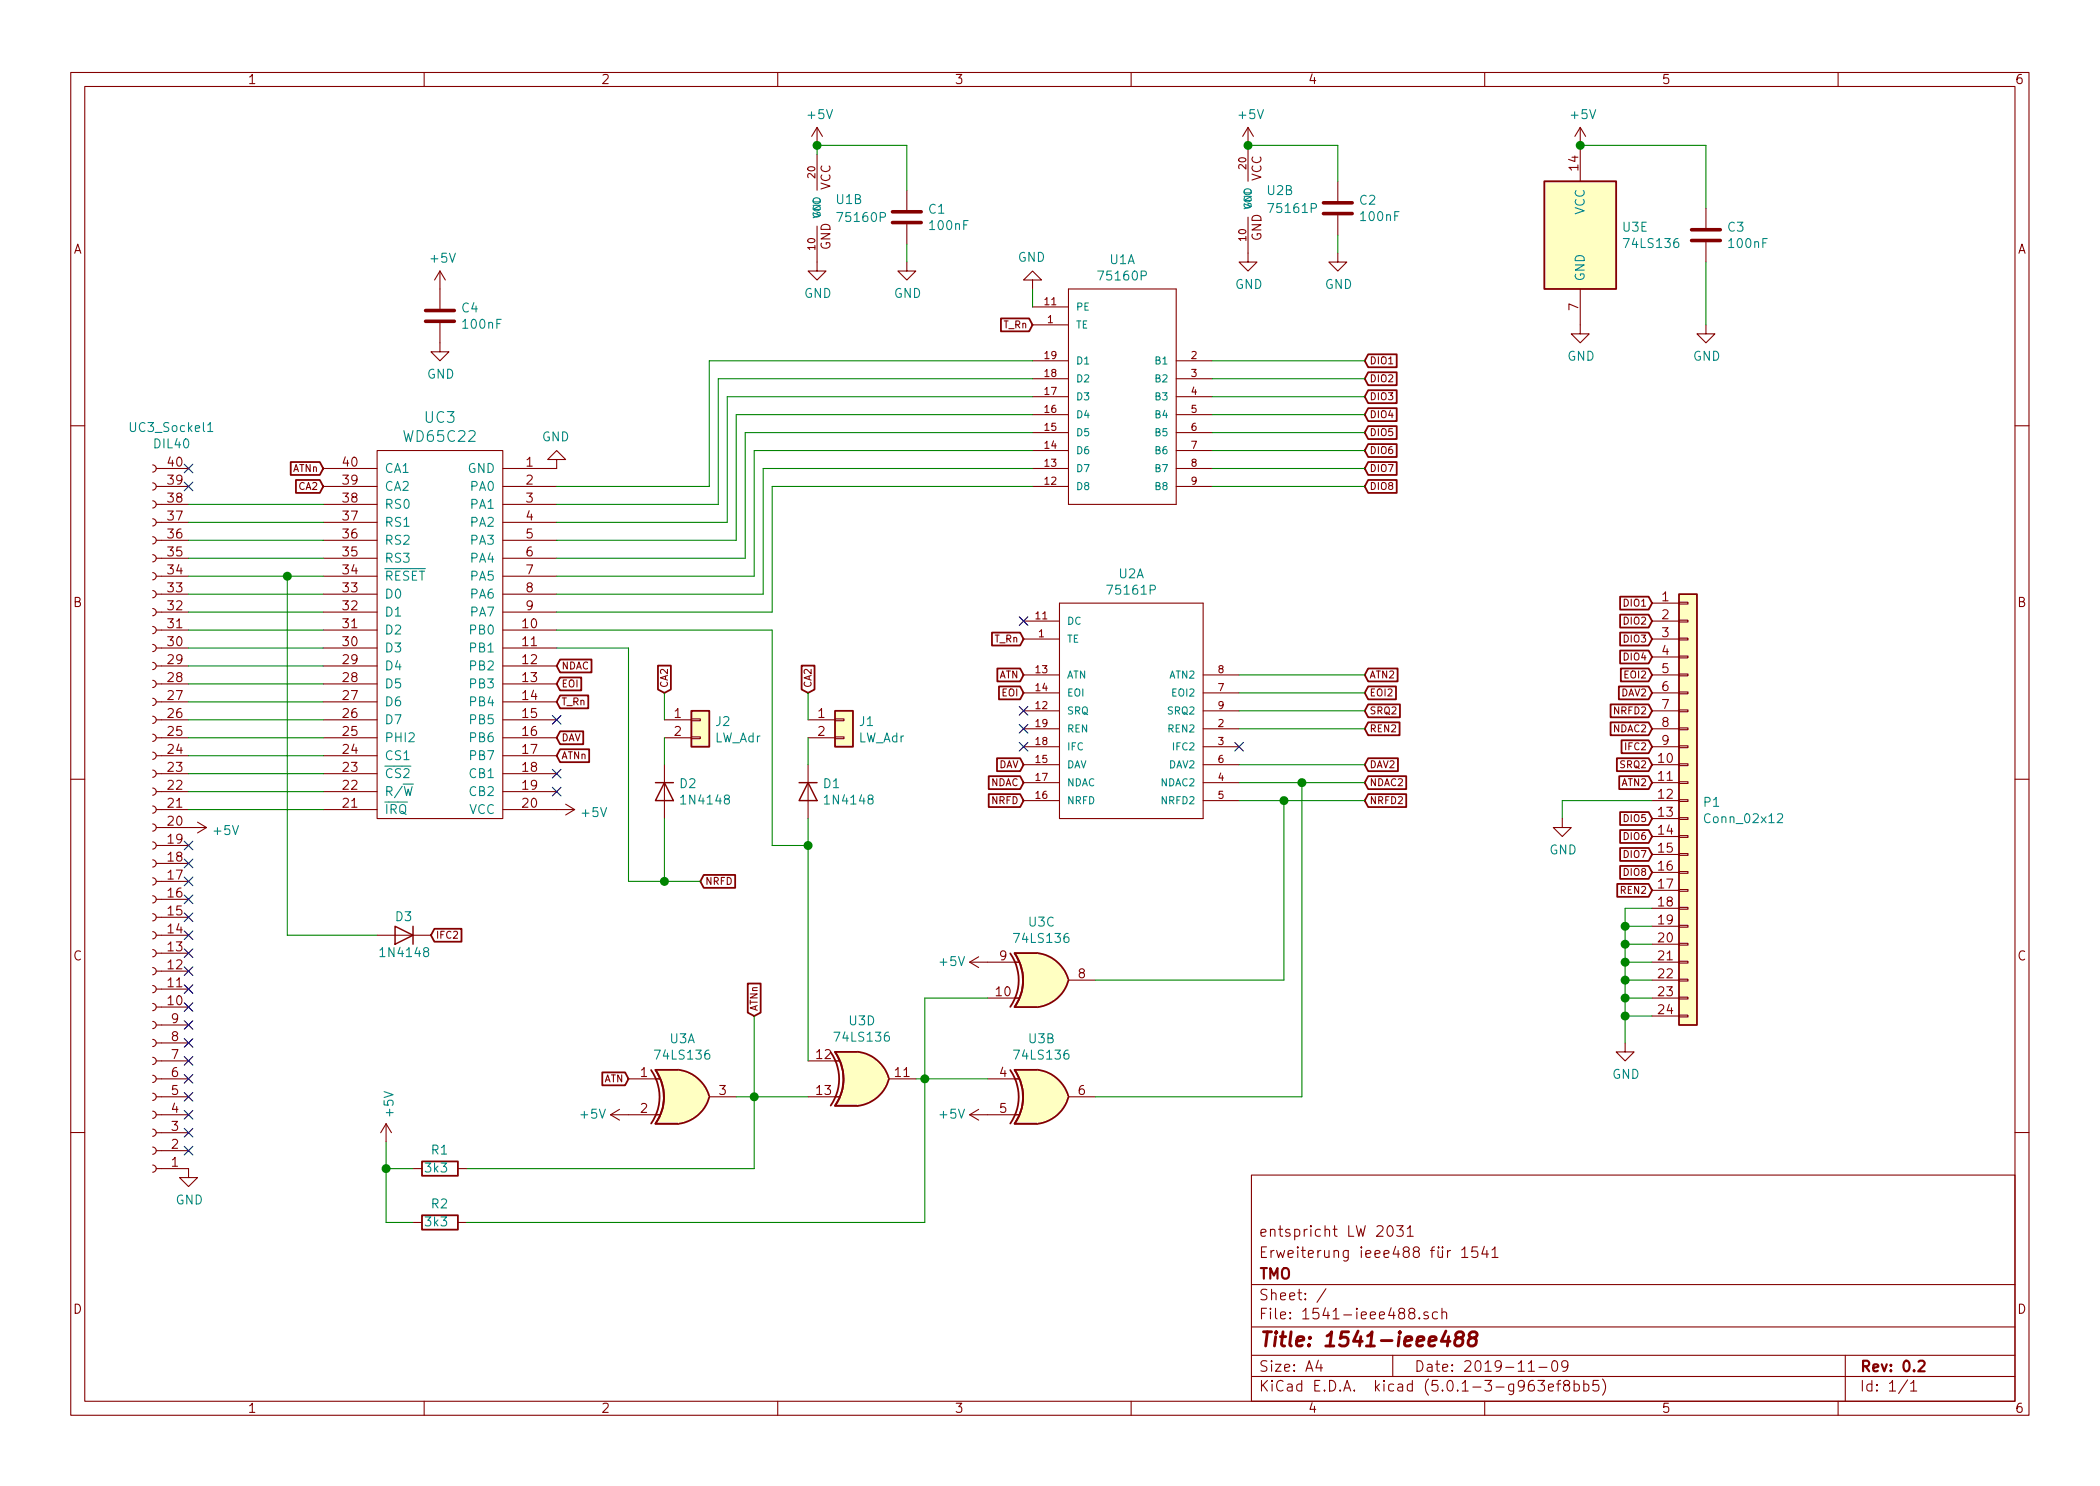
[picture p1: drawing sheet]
<svg xmlns="http://www.w3.org/2000/svg" width="297mm" height="210mm" viewBox="0 0 297 210" stroke-linecap="round" stroke-linejoin="round" font-family="sans-serif">
<g fill="none" stroke="#840000" stroke-width=".15">
<path d="M10 10.3h277v189.9h-277zM12 12.2h273v186.1h-273zM60 10.3v1.9M110 10.3v1.9M115.6 18v2.6M115.6 18l-.8 1.3M115.6 18l.7 1.3M160 10.3v1.9M176.5 18v7.6M176.5 18l-.7 1.3M176.5 18l.8 1.3M210 10.3v1.9"/>
<path d="M223.5 18v7.6M223.5 18l-.7 1.3M223.5 18l.8 1.3M260 10.3v1.9M62.2 38.3v5.4M62.2 38.3l-.7 1.3M62.2 38.3l.8 1.3M115.6 32v6.3h1.2l-1.2 1.3-1.3-1.3h1.3M115.6 21.8v5.1M128.3 37.1v1.2h1.2l-1.2 1.3-1.3-1.3h1.3M128.3 26.9v2.8M128.3 31.7v2.8"/>
<path d="M146 39.6h1.3l-1.3-1.3-1.2 1.3h1.2v1.3M176.5 30.7v6.4h1.3l-1.3 1.2-1.2-1.2h1.2M189.2 35.8v1.3h1.3l-1.3 1.2-1.2-1.2h1.2M189.2 25.6v2.8M189.2 30.5v2.8M241.3 29.5v2.8M241.3 34.3v2.8M62.2 45.7v4.1h1.3l-1.3 1.2-1.2-1.2h1.2M146 51h5.1M146 53.6h5.1M146 56.1h5.1M146 58.7h5.1"/>
<path d="M146 43.4h5.1M146 46h5.1M151.1 40.9h15.3v30.5h-15.3zM166.4 51h5M166.4 53.6h5M166.4 56.1h5M166.4 58.7h5M223.5 40.9v6.3h1.3l-1.3 1.3-1.3-1.3h1.3M241.3 46v1.2h1.3l-1.3 1.3-1.3-1.3h1.3M10 60.2h2M21.6 65.8a.51 .51 0 0 1 .5 .5 .51 .51 0 0 1-.5 .5M21.6 68.3a.51 .51 0 0 1 .5 .5 .51 .51 0 0 1-.5 .5"/>
<path d="M21.6 70.9a.51 .51 0 0 1 .5 .5 .51 .51 0 0 1-.5 .5M21.6 73.4a.51 .51 0 0 1 .5 .5 .51 .51 0 0 1-.5 .5M21.6 75.9a.51 .51 0 0 1 .5 .5 .51 .51 0 0 1-.5 .6M21.6 78.5a.51 .51 0 0 1 .5 .5 .51 .51 0 0 1-.5 .5M22.1 66.3h4.6M22.1 68.8h4.6M22.1 71.4h4.6M22.1 73.9h4.6M22.1 76.4h4.6M22.1 79h4.6M45.7 66.3h7.6M45.7 68.8h7.6"/>
<path d="M45.7 71.4h7.6M45.7 73.9h7.6M45.7 76.4h7.6M45.7 79h7.6M53.3 63.7h17.8v52.1h-17.8zM71.1 68.8h7.6M71.1 71.4h7.6M71.1 73.9h7.6M71.1 76.4h7.6M71.1 79h7.6M78.7 65h1.3l-1.3-1.3-1.2 1.3h1.2v1.3h-7.6M146 66.3h5.1"/>
<path d="M146 68.8h5.1M146 61.2h5.1M146 63.7h5.1M166.4 66.3h5M166.4 68.8h5M166.4 61.2h5M166.4 63.7h5M285 60.2h2M21.6 81a.51 .51 0 0 1 .5 .5 .51 .51 0 0 1-.5 .5M21.6 83.6a.51 .51 0 0 1 .5 .5 .51 .51 0 0 1-.5 .5M21.6 86.1a.51 .51 0 0 1 .5 .5 .51 .51 0 0 1-.5 .5M21.6 88.6a.51 .51 0 0 1 .5 .5 .51 .51 0 0 1-.5 .6"/>
<path d="M21.6 91.2a.51 .51 0 0 1 .5 .5 .51 .51 0 0 1-.5 .5M21.6 93.7a.51 .51 0 0 1 .5 .5 .51 .51 0 0 1-.5 .5M21.6 96.3a.51 .51 0 0 1 .5 .5 .51 .51 0 0 1-.5 .5M21.6 98.8a.51 .51 0 0 1 .5 .5 .51 .51 0 0 1-.5 .5M22.1 81.5h4.6M22.1 84.1h4.6M22.1 86.6h4.6M22.1 89.1h4.6M22.1 91.7h4.6M22.1 94.2h4.6M22.1 96.8h4.6M22.1 99.3h4.6"/>
<path d="M45.7 81.5h7.6M45.7 84.1h7.6M45.7 86.6h7.6M45.7 89.1h7.6M45.7 91.7h7.6M45.7 94.2h7.6M45.7 96.8h7.6M45.7 99.3h7.6M71.1 81.5h7.6M71.1 84.1h7.6M71.1 86.6h7.6M71.1 89.1h7.6"/>
<path d="M71.1 91.7h7.6M71.1 94.2h7.6M71.1 96.8h7.6M71.1 99.3h7.6M144.8 95.5h5.1M144.8 87.9h5.1M144.8 98h5.1M144.8 90.4h5.1M149.9 85.3h20.3v30.5h-20.3zM170.2 95.5h5.1M170.2 98h5.1M233.7 85.3h3.8"/>
<path d="M233.7 95.5h3.8M233.7 87.9h3.8M233.7 98h3.8M233.7 90.4h3.8M233.7 93h3.8M237.5 97.9h1.3v.3h-1.3zM237.5 95.4h1.3v.2h-1.3zM237.5 92.8h1.3v.3h-1.3zM237.5 90.3h1.3v.2h-1.3zM237.5 87.8h1.3v.2h-1.3zM237.5 85.2h1.3v.3h-1.3zM10 110.3h2"/>
<path d="M21.6 101.3a.51 .51 0 0 1 .5 .5 .51 .51 0 0 1-.5 .6M21.6 103.9a.51 .51 0 0 1 .5 .5 .51 .51 0 0 1-.5 .5M21.6 106.4a.51 .51 0 0 1 .5 .5 .51 .51 0 0 1-.5 .5M21.6 109a.51 .51 0 0 1 .5 .5 .51 .51 0 0 1-.5 .5M21.6 111.5a.51 .51 0 0 1 .5 .5 .51 .51 0 0 1-.5 .5M21.6 114a.51 .51 0 0 1 .5 .5 .51 .51 0 0 1-.5 .6M21.6 116.6a.51 .51 0 0 1 .5 .5 .51 .51 0 0 1-.5 .5M21.6 119.1a.51 .51 0 0 1 .5 .5 .51 .51 0 0 1-.5 .5M22.1 114.5h4.6M22.1 112h4.6M22.1 109.5h4.6M22.1 106.9h4.6"/>
<path d="M22.1 101.8h4.6M22.1 104.4h4.6M22.1 117.1h7.1M22.1 119.6h4.6M27.9 116.3l1.3 .8M29.2 117.1l-1.3 .8M45.7 114.5h7.6M45.7 112h7.6M45.7 109.5h7.6M45.7 106.9h7.6M45.7 101.8h7.6M45.7 104.4h7.6"/>
<path d="M71.1 114.5h10.2M71.1 112h7.6M71.1 109.5h7.6M71.1 106.9h7.6M71.1 101.8h7.6M71.1 104.4h7.6M80 113.8l1.3 .7M81.3 114.5l-1.3 .8M94 101.8h3.8M94 104.4h3.8M94 108.2v7.6M97.8 104.3h1.3v.2h-1.3z"/>
<path d="M97.8 101.7h1.3v.3h-1.3zM114.3 101.8h3.8M114.3 104.4h3.8M114.3 108.2v7.6M118.1 104.3h1.3v.2h-1.3zM118.1 101.7h1.3v.3h-1.3zM144.8 108.2h5.1M144.8 105.7h5.1M144.8 110.7h5.1M144.8 113.3h5.1M144.8 103.1h5.1M144.8 100.6h5.1"/>
<path d="M170.2 108.2h5.1M170.2 105.7h5.1M170.2 110.7h5.1M170.2 113.3h5.1M170.2 103.1h5.1M170.2 100.6h5.1M221 115.8v1.3h1.2l-1.2 1.3-1.3-1.3h1.3M233.7 115.8h3.8M233.7 108.2h3.8M233.7 105.7h3.8M233.7 110.7h3.8M233.7 113.3h3.8"/>
<path d="M233.7 103.1h3.8M233.7 100.6h3.8M233.7 118.4h3.8M237.5 118.2h1.3v.3h-1.3zM237.5 115.7h1.3v.2h-1.3zM237.5 113.2h1.3v.2h-1.3zM237.5 110.6h1.3v.3h-1.3zM237.5 108.1h1.3v.2h-1.3zM237.5 105.5h1.3v.3h-1.3zM237.5 103h1.3v.2h-1.3zM237.5 100.5h1.3v.2h-1.3zM285 110.3h2"/>
<path d="M21.6 121.7a.51 .51 0 0 1 .5 .5 .51 .51 0 0 1-.5 .5M21.6 124.2a.51 .51 0 0 1 .5 .5 .51 .51 0 0 1-.5 .5M21.6 126.7a.51 .51 0 0 1 .5 .5 .51 .51 0 0 1-.5 .6M21.6 129.3a.51 .51 0 0 1 .5 .5 .51 .51 0 0 1-.5 .5M21.6 131.8a.51 .51 0 0 1 .5 .5 .51 .51 0 0 1-.5 .5M21.6 134.4a.51 .51 0 0 1 .5 .5 .51 .51 0 0 1-.5 .5M21.6 136.9a.51 .51 0 0 1 .5 .5 .51 .51 0 0 1-.5 .5M21.6 139.4a.51 .51 0 0 1 .5 .5 .51 .51 0 0 1-.5 .6M22.1 122.2h4.6M22.1 124.7h4.6M22.1 127.2h4.6M22.1 129.8h4.6"/>
<path d="M22.1 132.3h4.6M22.1 134.9h4.6M22.1 137.4h4.6M22.1 139.9h4.6M53.3 132.3h7.7M137.2 136.1h6.9M137.2 136.1l1.2 .8M138.4 135.4l-1.2 .7M151.1 138.7h3.8M233.7 120.9h3.8M233.7 123.4h3.8M233.7 126h3.8"/>
<path d="M233.7 128.5h3.8M233.7 131.1h3.8M233.7 133.6h3.8M233.7 136.1h3.8M233.7 138.7h3.8M237.5 138.6h1.3v.2h-1.3zM237.5 136h1.3v.3h-1.3zM237.5 133.5h1.3v.2h-1.3zM237.5 130.9h1.3v.3h-1.3zM237.5 128.4h1.3v.2h-1.3zM237.5 125.9h1.3v.2h-1.3zM237.5 123.3h1.3v.3h-1.3z"/>
<path d="M237.5 120.8h1.3v.2h-1.3zM21.6 142a.51 .51 0 0 1 .5 .5 .51 .51 0 0 1-.5 .5M21.6 144.5a.51 .51 0 0 1 .5 .5 .51 .51 0 0 1-.5 .5M21.6 147.1a.51 .51 0 0 1 .5 .5 .51 .51 0 0 1-.5 .5M21.6 149.6a.51 .51 0 0 1 .5 .5 .51 .51 0 0 1-.5 .5M21.6 152.1a.51 .51 0 0 1 .5 .5 .51 .51 0 0 1-.5 .6M21.6 154.7a.51 .51 0 0 1 .5 .5 .51 .51 0 0 1-.5 .5M21.6 157.2a.51 .51 0 0 1 .5 .5 .51 .51 0 0 1-.5 .5M21.6 159.8a.51 .51 0 0 1 .5 .5 .51 .51 0 0 1-.5 .5M22.1 142.5h4.6M22.1 145h4.6M22.1 147.6h4.6"/>
<path d="M22.1 150.1h4.6M22.1 152.6h4.6M22.1 155.2h4.6M22.1 157.7h4.6M54.6 159l-.8 1.3M54.6 159v2.5M54.6 159l.8 1.3M86.4 157.7h6.9M86.4 157.7l1.2 .8M87.6 157l-1.2 .7M88.9 152.6h4.4M100.3 155.2h3.8"/>
<path d="M114.3 150.1h4.4M114.3 155.2h4.4M125.7 152.6h3.8M137.2 157.7h6.9M137.2 157.7l1.2 .8M138.4 157l-1.2 .7M139.7 141.2h4.4M139.7 152.6h4.4M151.1 155.2h3.8M229.9 147.6v1.2h1.2l-1.2 1.3-1.3-1.3h1.3M233.7 141.2h3.8M233.7 143.8h3.8"/>
<path d="M237.5 143.6h1.3v.3h-1.3zM237.5 141.1h1.3v.2h-1.3zM10 160.2h2M21.6 162.3a.51 .51 0 0 1 .5 .5 .51 .51 0 0 1-.5 .5M21.6 164.8a.51 .51 0 0 1 .5 .5 .51 .51 0 0 1-.5 .6M22.1 165.3h4.6v1.3h1.2l-1.2 1.3-1.3-1.3h1.3M22.1 160.3h4.6M22.1 162.8h4.6M58.4 165.3h1.3M58.4 173h1.3M64.8 165.3h1.2M64.8 173h1.2"/>
<path d="M177 166.3h108v32h-108zM196.3 173.6a.35 .35 0 0 1 .4-.2 .35 .35 0 0 1 .3 .3 .77 .77 0 0 1-.5 1.2 .9 .9 0 0 1-.2-1.3zM197.6 173.4h.9l-.5 .6 .4 .1 .1 .2-.1 .5-.2 .1h-.4l-.2-.1M199.1 173.9l.4-.5v1.5M199.1 174.9h.8M206.8 176.9l.4-.5v1.5M206.8 177.9h.8M209 176.4h-.7l-.1 .7a.62 .62 0 0 1 .7 0l.1 .2v.5l-.2 .1h-.4l-.2-.1M210 176.3l-.4 1.1h.9M210.3 176.9v1M211 176.9l.5-.5v1.5M211 177.9h.9"/>
<path d="M285 160.2h2M60 198.3v1.9M110 198.3v1.9M160 198.3v1.9M177 194.8h108M177 191.8h108M177 187.8h108M177 181.8h108M186.5 192.5l-.4 1h1M186.8 193v1M187.6 182.3l-1.3 2M197 191.8v3"/>
<path d="M199.5 185.7l-.2-.2 .2-.4a.47 .47 0 0 1 .6 .3l-.1 .3h-.5a.48 .48 0 0 0-.2 .8 .48 .48 0 0 0 .8-.2v-.4l-.3-.2M200.8 186.5v.1l-.1-.1h.1v.1M202 185.7a.37 .37 0 0 0-.6 .1v.1a.54 .54 0 0 0 .6 .3l.1 .1-.1 .2-.2 .1-.4-.1M203.3 185.7a.48 .48 0 0 0-.6 0l-.1 .2 .1 .6a.48 .48 0 0 0 .6 0M204 185.7a.41 .41 0 0 1 .6 .1v.8M204 185.1v1.5M210 198.3v1.9M216.2 194h.8M217.5 195.3h1l-.5 .6a.39 .39 0 0 1 .5 .3v.3l-.2 .2-.5 .1-.3-.1M217.7 193.5h1.1M219 196.3l.7-.1v-.3l-.4-.1-.3 .2 .1 .7 .2 .1 .4-.1M219.6 192.7a.37 .37 0 0 1 .4-.2 .37 .37 0 0 1 .3 .3v.3a.72 .72 0 0 1-.3 .9l-.4-.1a1.41 1.41 0 0 1 0-1.2z"/>
<path d="M220.2 195.8h.6M220.8 195.3l-.4 .1v.1v1.3M221.5 196l-.3-.2v-.2a.48 .48 0 0 1 .7-.2l.1 .2-.1 .3-.6 .1a.48 .48 0 0 0-.1 .7 .51 .51 0 0 0 .7 0 .48 .48 0 0 0-.2-.7M221.8 193.2l-.3 .3h-.3l-.2-.2-.1-.5 .3-.3a.47 .47 0 0 1 .6 .3 1.01 1.01 0 0 1-.5 1.2h-.2M222.7 195.9a.48 .48 0 0 1 .7 .2v.4a.48 .48 0 0 1-.7 .2M222.7 195.3v1.5M224 195.9l.5-.1 .2 .3v.6l-.2 .1-.5-.1M224 195.3v1.5M226.1 195.3h-.7l-.1 .7a.65 .65 0 0 1 .7 0 .61 .61 0 0 1 .1 .7h-.1a.61 .61 0 0 1-.7 0M226.7 195.1a1.71 1.71 0 0 1 0 2.3M260 198.3v1.9M261 191.8v6.5"/>
<path d="M269.8 195.2l-1.2 2M270.3 195.8l.3-.3 .1-.2v1.5M270.3 196.8h.8"/>
</g>
<path d="M271.4 192.7l.2-.2 .5 .1a.37 .37 0 0 1 .1 .6l-.9 .8h.9" fill="none" stroke="#840000" stroke-width=".3"/>
<path d="M204.5 188.3l-.6 1.5h1.2M204.9 189.1l-.2 1.3M206.2 189.3a.44 .44 0 0 1-.3-.5 .44 .44 0 0 1 .4-.4h.4l.3 .4a.54 .54 0 0 1-.4 .5 .66 .66 0 0 0-.7 .3 .66 .66 0 0 0 0 .7 .65 .65 0 0 0 .9 0 .65 .65 0 0 0 0-.9l-.2-.1M208.1 189.3a.44 .44 0 0 1-.3-.5 .44 .44 0 0 1 .4-.4h.4a.44 .44 0 0 1 .3 .5 .44 .44 0 0 1-.4 .4 .66 .66 0 0 0-.7 .3 .66 .66 0 0 0 0 .7 .66 .66 0 0 0 .8 0 .66 .66 0 0 0 .2-.8l-.3-.2" fill="none" stroke="#840000" stroke-width=".41"/>
<path d="M29.4 61.1h.7M57 110.9h1.5M251.4 115.3l.2-.2h.3l.2 .2v.2v.2l-.7 .7h.7" fill="none" stroke="#008484" stroke-width=".15"/>
<path d="M126.2 31.5h4.1M126.2 30h4.1M187.2 30.2h4.1M187.2 28.7h4.1M239.3 34h4M239.3 32.5h4M60.2 45.5h4.1M60.2 43.9h4.1" fill="none" stroke="#840000" stroke-width=".51"/>
<path d="M92.7 110.7h2.5M94 110.7l1.2 2.6h-2.5zM113 110.7h2.6M114.3 110.7l1.3 2.6h-2.6zM55.9 131.1l2.5 1.2-2.5 1.3zM58.4 131.1v2.5" fill="none" stroke="#840000" stroke-width=".2"/>
<g fill="none" stroke="#840000" stroke-width=".25">
<path d="M218.4 25.6h10.2v15.3h-10.2zM141.6 45.1h4l.4 .9-.4 .9h-4zM193.5 50.1h4.1v1.9h-4.1l-.5-1zM193.5 52.7h4.1v1.8h-4.1l-.5-.9zM193.5 55.2h4.1v1.8h-4.1l-.5-.9zM193.5 57.8h4.1v1.8h-4.1l-.5-.9zM41.1 65.4h4.1l.5 .9-.5 .9h-4.1zM41.9 67.9h3.3l.5 .9-.5 .9h-3.3zM193.5 60.3h4.1v1.8h-4.1l-.5-.9zM193.5 62.8h4.1v1.9h-4.1l-.5-1zM193.5 65.4h4.1v1.8h-4.1l-.5-.9zM193.5 67.9h4.1v1.8h-4.1l-.5-.9z"/>
<path d="M79.2 93.3h4.5v1.8h-4.5l-.5-.9zM79.2 95.9h3v1.8h-3l-.5-.9zM79.2 98.4h4v1.8h-4l-.5-.9zM93.1 94.2h1.8v3.4l-.9 .4-.9-.4zM113.4 94.2h1.8v3.4l-.9 .4-.9-.4zM140.3 89.5h4l.5 .9-.5 .9h-4zM141.1 94.6h3.2l.5 .9-.5 .9h-3.2zM141.3 97.1h3l.5 .9-.5 1h-3zM193.5 94.6h4.2v1.8h-4.2l-.5-.9zM193.5 97.1h4v1.9h-4l-.5-1zM193.5 99.7h4.5v1.8h-4.5l-.5-.9zM227.8 99.7h5.4l.5 .9-.5 .9h-5.4z"/>
<path d="M229 97.1h4.2l.5 .9-.5 1h-4.2zM229.2 84.4h4l.5 .9-.5 1h-4zM229.2 87h4l.5 .9-.5 .9h-4zM229.2 89.5h4l.5 .9-.5 .9h-4zM229.2 92h4l.5 1-.5 .9h-4zM229.3 94.6h3.9l.5 .9-.5 .9h-3.9zM237.5 84.1h2.5v60.9h-2.5zM79.2 106h4.1v1.8h-4.1l-.5-.9zM79.2 103.5h3.3v1.8h-3.3l-.5-.9zM97.8 100.6h2.5v5.1h-2.5zM118.1 100.6h2.5v5.1h-2.5zM139.9 112.4h4.4l.5 .9-.5 .9h-4.4z"/>
<path d="M139.9 109.8h4.4l.5 .9-.5 1h-4.4zM141 107.3h3.3l.5 .9-.5 .9h-3.3zM193.5 102.2h4.5v1.8h-4.5l-.5-.9zM193.5 107.3h4.2v1.8h-4.2l-.5-.9zM193.5 109.8h5.4v1.9h-5.4l-.5-1zM193.5 112.4h5.4v1.8h-5.4l-.5-.9zM227.8 102.2h5.4l.5 .9-.5 .9h-5.4zM228.7 107.3h4.5l.5 .9-.5 .9h-4.5zM229 109.8h4.2l.5 .9-.5 1h-4.2zM229.2 120h4l.5 .9-.5 .9h-4zM229.2 117.4h4l.5 1-.5 .9h-4zM229.2 114.9h4l.5 .9-.5 .9h-4z"/>
<path d="M229.4 104.7h3.8l.5 1-.5 .9h-3.8zM61.4 131.4h3.9v1.8h-3.9l-.4-.9zM99.5 123.8h4.5v1.8h-4.5l-.4-.9zM105.8 139.2h1.8v4.1l-.9 .5-.9-.5zM142.9 134.9a6.6 6.6 0 0 1 0 7.6M143.5 134.9h3.2h-3.2a6.6 6.6 0 0 1 0 7.6h3.2h-3.2M143.5 134.9a6.6 6.6 0 0 1 0 7.6M146.7 134.8a5.2 5.2 0 0 1 4.4 3.9M151.1 138.7a5.2 5.2 0 0 1-4.4 3.8M228.8 125.1h4.4l.5 .9-.5 .9h-4.4zM229.2 122.5h4l.5 .9-.5 1h-4zM85.2 151.7h3.2l.5 .9-.5 1h-3.2z"/>
<path d="M92.1 151.4a6.6 6.6 0 0 1 0 7.6M92.7 151.4h3.2h-3.2a6.6 6.6 0 0 1 0 7.6h3.2h-3.2a6.6 6.6 0 0 0 0-7.6M95.9 151.4a5.2 5.2 0 0 1 4.4 3.8M100.3 155.2a5.2 5.2 0 0 1-4.4 3.8M117.5 148.9a6.6 6.6 0 0 1 0 7.5M118.1 148.8h3.2h-3.2a6.6 6.6 0 0 1 0 7.7h3.2M118.1 156.5h3.2M118.1 148.9a6.6 6.6 0 0 1 0 7.5M121.3 148.8a5.2 5.2 0 0 1 4.4 3.8M125.7 152.7a5.2 5.2 0 0 1-4.4 3.8M142.9 151.4a6.6 6.6 0 0 1 0 7.6M143.5 151.4h3.2h-3.2a6.6 6.6 0 0 1 0 7.6h3.2h-3.2"/>
<path d="M143.5 151.4a6.6 6.6 0 0 1 0 7.6M146.7 151.4a5.2 5.2 0 0 1 4.4 3.8M151.1 155.2a5.2 5.2 0 0 1-4.4 3.8M59.7 164.3h5.1v2.1h-5.1zM59.7 172h5.1v2h-5.1z"/>
</g>
<g fill="#ffffc2" stroke="#ffffc2" stroke-width=".14">
<path d="M237.5 84.1h2.5v60.9h-2.5z"/>
<path d="M218.4 25.6h10.2v15.3h-10.2z"/>
<path d="M95.9 151.4a5.2 5.2 0 0 1 4.4 3.8l-5 1.3z"/>
<path d="M95.3 153.9l5 1.3a5.2 5.2 0 0 1-4.4 3.8z"/>
<path d="M92.7 159h3.2z"/>
<path d="M92.7 151.4h3.2z"/>
<path d="M92.7 151.4h3.2v7.6h-3.2a6.7 6.7 0 0 0 0-7.6z"/>
<path d="M146.7 151.4a5.2 5.2 0 0 1 4.4 3.8l-5 1.3z"/>
<path d="M146.1 153.9l5 1.3a5.2 5.2 0 0 1-4.4 3.8z"/>
<path d="M143.5 159h3.2z"/>
<path d="M143.5 151.4h3.2z"/>
<path d="M143.5 151.4h3.2v7.6h-3.2a6.7 6.7 0 0 0 0-7.6z"/>
<path d="M146.7 134.8a5.2 5.2 0 0 1 4.4 3.9l-5 1.3z"/>
<path d="M146.1 137.4l5 1.3a5.2 5.2 0 0 1-4.4 3.8z"/>
<path d="M143.5 142.5h3.2z"/>
<path d="M143.5 134.9h3.2z"/>
<path d="M143.5 134.9h3.2v7.6h-3.2a6.7 6.7 0 0 0 0-7.6z"/>
<path d="M121.3 148.8a5.2 5.2 0 0 1 4.4 3.8l-5 1.4z"/>
<path d="M120.7 151.3l5 1.4a5.2 5.2 0 0 1-4.4 3.8z"/>
<path d="M118.1 156.5h3.2z"/>
<path d="M118.1 148.8h3.2z"/>
<path d="M118.1 148.8h3.2v7.7h-3.2a6.7 6.7 0 0 0 0-7.7z"/>
<path d="M97.8 100.6h2.5v5.1h-2.5z"/>
<path d="M118.1 100.6h2.5v5.1h-2.5z"/>
</g>
<g fill="none" stroke="#008400" stroke-width=".15">
<path d="M115.6 21.8v-1.2h12.7v6.3M128.3 34.5v2.6M176.5 20.6h12.7v5M189.2 33.3v2.5M223.5 20.6h17.8v8.9M241.3 37.1v8.9M146 58.7h-41.9v17.7h-25.4M146 56.1h-43.1v17.8h-24.2M146 53.6h-44.4v17.8h-22.9M146 40.9v2.5M146 51h-45.7v17.8h-21.6M171.4 51h21.6"/>
<path d="M171.4 53.6h21.6M171.4 56.1h21.6M171.4 58.7h21.6M26.7 79h19M26.7 76.4h19M26.7 73.9h19M26.7 71.4h19M146 66.3h-38.1v17.8h-29.2M146 68.8h-36.8v17.8h-30.5M146 61.2h-40.6v17.8h-26.7M146 63.7h-39.3v17.8h-28M171.4 68.8h21.6"/>
<path d="M171.4 61.2h21.6M171.4 63.7h21.6M171.4 66.3h21.6M26.7 84.1h19M26.7 86.6h19M26.7 89.1h19M26.7 91.7h19M26.7 94.2h19M26.7 96.8h19M26.7 99.3h19M26.7 81.5h19M40.6 81.5v50.8h12.7"/>
<path d="M78.7 89.1h30.5v30.5h5.1M78.7 91.7h10.2v33h10.2M94 98v3.8M114.3 98v3.8M175.3 95.5h17.7M175.3 98h17.7M26.7 101.8h19M26.7 104.4h19M26.7 112h19M26.7 114.5h19M26.7 109.5h19M26.7 106.9h19"/>
<path d="M94 104.4v3.8M94 115.8v8.9M114.3 104.4v3.8M114.3 115.8v34.3M175.3 113.3h17.7M175.3 110.7h17.7M175.3 100.6h17.7M175.3 103.1h17.7M175.3 108.2h17.7M181.6 113.3v25.4h-26.7M184.1 110.7v44.5h-29.2M233.7 113.3h-12.7v2.5"/>
<path d="M229.9 131.1h3.8M229.9 133.6h3.8M229.9 136.1h3.8M229.9 138.7h3.8M233.7 128.5h-3.8v19.1M104.1 155.2h10.2M106.7 143.8v21.5h-40.7M129.5 152.6h10.2M139.7 141.2h-8.9v31.8h-64.8M229.9 141.2h3.8M229.9 143.8h3.8M54.6 161.5v11.5h3.8"/>
<path d="M54.6 165.3h3.8"/>
</g>
<g fill="none" stroke="#000084" stroke-width=".15">
<path d="M26.1 65.7l1.2 1.2M26.1 68.2l1.2 1.2M27.3 65.7l-1.2 1.2M27.3 68.2l-1.2 1.2M144.2 87.3l1.2 1.2M144.2 100l1.2 1.2M145.4 87.3l-1.2 1.2M145.4 100l-1.2 1.2M26.1 119l1.2 1.2M27.3 119l-1.2 1.2M78.1 111.4l1.2 1.2M78.1 101.2l1.2 1.3"/>
<path d="M78.1 108.9l1.2 1.2M79.3 111.4l-1.2 1.2M79.3 101.2l-1.2 1.3M79.3 108.9l-1.2 1.2M144.2 102.5l1.2 1.2M144.2 105l1.2 1.3M145.4 102.5l-1.2 1.2M145.4 105l-1.2 1.3M174.7 105l1.2 1.3M175.9 105l-1.2 1.3M26.1 139.3l1.2 1.3M26.1 136.8l1.2 1.2"/>
<path d="M26.1 134.3l1.2 1.2M26.1 131.7l1.2 1.2M26.1 129.2l1.2 1.2M26.1 126.6l1.2 1.3M26.1 124.1l1.2 1.2M26.1 121.6l1.2 1.2M27.3 139.3l-1.2 1.3M27.3 136.8l-1.2 1.2M27.3 134.3l-1.2 1.2M27.3 131.7l-1.2 1.2M27.3 129.2l-1.2 1.2M27.3 126.6l-1.2 1.3"/>
<path d="M27.3 124.1l-1.2 1.2M27.3 121.6l-1.2 1.2M26.1 159.7l1.2 1.2M26.1 157.1l1.2 1.2M26.1 154.6l1.2 1.2M26.1 152l1.2 1.3M26.1 149.5l1.2 1.2M26.1 147l1.2 1.2M26.1 144.4l1.2 1.2M26.1 141.9l1.2 1.2M27.3 159.7l-1.2 1.2M27.3 157.1l-1.2 1.2"/>
<path d="M27.3 154.6l-1.2 1.2M27.3 152l-1.2 1.3M27.3 149.5l-1.2 1.2M27.3 147l-1.2 1.2M27.3 144.4l-1.2 1.2M27.3 141.9l-1.2 1.2M26.1 162.2l1.2 1.2M27.3 162.2l-1.2 1.2"/>
</g>
<g fill="#008400" stroke="#008400" stroke-width=".25">
<circle cx="229.9" cy="131.1" r=".51"/>
<circle cx="229.9" cy="133.6" r=".51"/>
<circle cx="229.9" cy="136.1" r=".51"/>
<circle cx="229.9" cy="138.7" r=".51"/>
<circle cx="229.9" cy="141.2" r=".51"/>
<circle cx="229.9" cy="143.8" r=".51"/>
<circle cx="54.6" cy="165.3" r=".51"/>
<circle cx="106.7" cy="155.2" r=".51"/>
<circle cx="130.8" cy="152.6" r=".51"/>
<circle cx="40.6" cy="81.5" r=".51"/>
<circle cx="184.2" cy="110.7" r=".51"/>
<circle cx="181.6" cy="113.3" r=".51"/>
<circle cx="114.3" cy="119.6" r=".51"/>
<circle cx="94" cy="124.7" r=".51"/>
<circle cx="176.5" cy="20.6" r=".51"/>
<circle cx="223.5" cy="20.6" r=".51"/>
<circle cx="115.6" cy="20.6" r=".51"/>
</g>
<text font-size="2.8" fill="#840000" x="178" y="190.5">Title: 1541-ieee488</text>
<g font-size="2.1" fill="#008484">
<text x="60.1" y="59.8">UC3</text>
<text x="57.3" y="62.5">WD65C22</text>
</g>
<g font-size="2.1" fill="#840000">
<text x="178" y="178">Erweiterung ieee488 für 1541</text>
<text x="178" y="175">entspricht LW 2031</text>
<text x="178" y="184">Sheet: /</text>
<text x="178" y="181">TMO</text>
<text x="178" y="186.7">File: 1541-ieee488.sch</text>
<text x="178" y="196.9">KiCad E.D.A. kicad (5.0.1-3-g963ef8bb5)</text>
<text x="178" y="194.1">Size: A4</text>
<text x="200" y="194.1">Date: 2019-11-09</text>
<text x="263" y="194.1">Rev: 0.2</text>
<text x="263" y="196.9">Id: 1/1</text>
</g>
<g font-size="1.8" fill="#840000">
<text x="35" y="11.9">1</text>
<text x="85" y="11.9">2</text>
<text x="135" y="11.9">3</text>
<text x="185" y="11.9">4</text>
<text x="235" y="11.9">5</text>
<text x="285" y="11.9">6</text>
<text x="117.5" y="26.9" transform="rotate(-90 117.5 26.9)">VCC</text>
<text x="178.4" y="25.6" transform="rotate(-90 178.4 25.6)">VCC</text>
<text x="223.3" y="24.1" transform="rotate(-90 223.3 24.1)">14</text>
<text x="10.4" y="35.9">A</text>
<text x="117.5" y="35.4" transform="rotate(-90 117.5 35.4)">GND</text>
<text x="178.4" y="34.1" transform="rotate(-90 178.4 34.1)">GND</text>
<text x="285.4" y="35.9">A</text>
<text x="223.3" y="43.9" transform="rotate(-90 223.3 43.9)">7</text>
<text x="23.8" y="71.1">38</text>
<text x="23.8" y="68.6">39</text>
<text x="23.8" y="66">40</text>
<text x="48.6" y="66">40</text>
<text x="48.6" y="71.1">38</text>
<text x="48.6" y="68.6">39</text>
<text x="74.4" y="66">1</text>
<text x="74.4" y="68.6">2</text>
<text x="74.4" y="71.1">3</text>
<text x="23.8" y="76.2">36</text>
<text x="23.8" y="73.7">37</text>
<text x="48.6" y="76.2">36</text>
<text x="48.6" y="73.7">37</text>
<text x="74.4" y="73.7">4</text>
<text x="74.4" y="76.2">5</text>
<text x="23.8" y="83.8">33</text>
<text x="23.8" y="81.3">34</text>
<text x="23.8" y="78.7">35</text>
<text x="48.6" y="83.8">33</text>
<text x="48.6" y="81.3">34</text>
<text x="48.6" y="78.7">35</text>
<text x="74.4" y="78.7">6</text>
<text x="74.4" y="81.3">7</text>
<text x="74.4" y="83.8">8</text>
<text x="10.4" y="85.9">B</text>
<text x="23.8" y="88.9">31</text>
<text x="23.8" y="86.4">32</text>
<text x="48.6" y="88.9">31</text>
<text x="48.6" y="86.4">32</text>
<text x="74" y="88.9">10</text>
<text x="74.4" y="86.4">9</text>
<text x="235.1" y="85.1">1</text>
<text x="235.1" y="87.6">2</text>
<text x="285.4" y="85.9">B</text>
<text x="23.8" y="94">29</text>
<text x="23.8" y="91.4">30</text>
<text x="48.6" y="91.4">30</text>
<text x="48.6" y="94">29</text>
<text x="74" y="91.4">11</text>
<text x="74" y="94">12</text>
<text x="235.1" y="90.2">3</text>
<text x="235.1" y="92.7">4</text>
<text x="235.1" y="95.2">5</text>
<text x="23.8" y="101.6">26</text>
<text x="23.8" y="99.1">27</text>
<text x="23.8" y="96.5">28</text>
<text x="48.6" y="101.6">26</text>
<text x="48.6" y="99.1">27</text>
<text x="48.6" y="96.5">28</text>
<text x="74" y="96.5">13</text>
<text x="74" y="99.1">14</text>
<text x="74" y="101.6">15</text>
<text x="95.4" y="101.6">1</text>
<text x="115.7" y="101.6">1</text>
<text x="235.1" y="97.8">6</text>
<text x="235.1" y="100.3">7</text>
<text x="23.8" y="106.7">24</text>
<text x="23.8" y="104.1">25</text>
<text x="48.6" y="106.7">24</text>
<text x="48.6" y="104.1">25</text>
<text x="74" y="104.1">16</text>
<text x="74" y="106.7">17</text>
<text x="95.4" y="104.1">2</text>
<text x="115.7" y="104.1">2</text>
<text x="234.6" y="107.9">10</text>
<text x="235.1" y="102.9">8</text>
<text x="235.1" y="105.4">9</text>
<text x="23.8" y="111.8">22</text>
<text x="23.8" y="109.2">23</text>
<text x="48.6" y="111.8">22</text>
<text x="48.6" y="109.2">23</text>
<text x="74" y="109.2">18</text>
<text x="74" y="111.8">19</text>
<text x="234.6" y="110.5">11</text>
<text x="234.6" y="113">12</text>
<text x="23.8" y="119.4">19</text>
<text x="23.8" y="116.8">20</text>
<text x="23.8" y="114.3">21</text>
<text x="48.6" y="114.3">21</text>
<text x="74" y="114.3">20</text>
<text x="234.6" y="115.6">13</text>
<text x="234.6" y="118.1">14</text>
<text x="23.8" y="124.5">17</text>
<text x="23.8" y="121.9">18</text>
<text x="234.6" y="120.6">15</text>
<text x="234.6" y="123.2">16</text>
<text x="234.6" y="125.7">17</text>
<text x="23.8" y="129.5">15</text>
<text x="23.8" y="127">16</text>
<text x="234.6" y="128.3">18</text>
<text x="234.6" y="130.8">19</text>
<text x="10.4" y="135.9">C</text>
<text x="23.8" y="137.2">12</text>
<text x="23.8" y="134.6">13</text>
<text x="23.8" y="132.1">14</text>
<text x="141.4" y="135.9">9</text>
<text x="234.6" y="133.3">20</text>
<text x="234.6" y="135.9">21</text>
<text x="285.4" y="135.9">C</text>
<text x="23.8" y="142.2">10</text>
<text x="23.8" y="139.7">11</text>
<text x="140.9" y="141">10</text>
<text x="152.6" y="138.4">8</text>
<text x="234.6" y="138.4">22</text>
<text x="234.6" y="141">23</text>
<text x="234.6" y="143.5">24</text>
<text x="24.3" y="149.9">7</text>
<text x="24.3" y="147.3">8</text>
<text x="24.3" y="144.8">9</text>
<text x="115.5" y="149.9">12</text>
<text x="24.3" y="154.9">5</text>
<text x="24.3" y="152.4">6</text>
<text x="90.6" y="152.4">1</text>
<text x="101.8" y="154.9">3</text>
<text x="115.5" y="154.9">13</text>
<text x="126.7" y="152.4">11</text>
<text x="141.4" y="152.4">4</text>
<text x="152.6" y="154.9">6</text>
<text x="24.3" y="160">3</text>
<text x="24.3" y="157.5">4</text>
<text x="90.6" y="157.5">2</text>
<text x="141.4" y="157.5">5</text>
<text x="24.3" y="165.1">1</text>
<text x="24.3" y="162.6">2</text>
<text x="10.4" y="185.9">D</text>
<text x="285.4" y="185.9">D</text>
<text x="35" y="199.9">1</text>
<text x="85" y="199.9">2</text>
<text x="135" y="199.9">3</text>
<text x="185" y="199.9">4</text>
<text x="235" y="199.9">5</text>
<text x="285" y="199.9">6</text>
</g>
<g font-size="1.8" fill="#008484">
<text x="114.4" y="16.9">+5V</text>
<text x="175.3" y="16.9">+5V</text>
<text x="222.3" y="16.9">+5V</text>
<text x="118.3" y="28.9">U1B</text>
<text x="179.3" y="27.6">U2B</text>
<text x="192.4" y="29">C2</text>
<text x="118.8" y="31.4">75160P</text>
<text x="131.4" y="30.2">C1</text>
<text x="131.6" y="32.6">100nF</text>
<text x="179.8" y="30.1">75161P</text>
<text x="192.6" y="31.3">100nF</text>
<text x="224.2" y="30.4" transform="rotate(-90 224.2 30.4)">VCC</text>
<text x="229.6" y="32.8">U3E</text>
<text x="230" y="35.1">74LS136</text>
<text x="244.4" y="32.8">C3</text>
<text x="244.7" y="35.1">100nF</text>
<text x="61" y="37.2">+5V</text>
<text x="144" y="37.1">GND</text>
<text x="155.7" y="39.7">75160P</text>
<text x="157" y="37.4">U1A</text>
<text x="174.7" y="40.9">GND</text>
<text x="187.4" y="40.9">GND</text>
<text x="224.2" y="39.9" transform="rotate(-90 224.2 39.9)">GND</text>
<text x="65.4" y="44.2">C4</text>
<text x="65.6" y="46.5">100nF</text>
<text x="113.7" y="42.2">GND</text>
<text x="126.4" y="42.2">GND</text>
<text x="60.4" y="53.6">GND</text>
<text x="221.7" y="51">GND</text>
<text x="239.5" y="51">GND</text>
<text x="18.7" y="61.1">UC3_Sockel1</text>
<text x="21.9" y="63.4">DIL40</text>
<text x="76.7" y="62.5">GND</text>
<text x="54.4" y="66.9">CA1</text>
<text x="54.4" y="69.5">CA2</text>
<text x="66.2" y="66.9">GND</text>
<text x="66.7" y="69.5">PA0</text>
<text x="54.4" y="77.1">RS2</text>
<text x="54.4" y="74.5">RS1</text>
<text x="54.4" y="72">RS0</text>
<text x="66.7" y="72">PA1</text>
<text x="66.7" y="74.5">PA2</text>
<text x="66.7" y="77.1">PA3</text>
<text x="54.4" y="82.2">RESET</text>
<text x="54.4" y="79.6">RS3</text>
<text x="66.7" y="79.6">PA4</text>
<text x="66.7" y="82.2">PA5</text>
<text x="158.3" y="81.8">U2A</text>
<text x="54.4" y="89.8">D2</text>
<text x="54.4" y="87.2">D1</text>
<text x="54.4" y="84.7">D0</text>
<text x="66.7" y="84.7">PA6</text>
<text x="66.7" y="87.2">PA7</text>
<text x="66.7" y="89.8">PB0</text>
<text x="157" y="84.1">75161P</text>
<text x="54.4" y="92.3">D3</text>
<text x="54.4" y="94.9">D4</text>
<text x="66.7" y="92.3">PB1</text>
<text x="66.7" y="94.9">PB2</text>
<text x="54.4" y="99.9">D6</text>
<text x="54.4" y="97.4">D5</text>
<text x="66.7" y="97.4">PB3</text>
<text x="66.7" y="99.9">PB4</text>
<text x="54.4" y="107.6">CS1</text>
<text x="54.4" y="105">PHI2</text>
<text x="54.4" y="102.5">D7</text>
<text x="66.7" y="102.5">PB5</text>
<text x="66.7" y="105">PB6</text>
<text x="66.7" y="107.6">PB7</text>
<text x="101" y="105">LW_Adr</text>
<text x="101.3" y="102.7">J2</text>
<text x="121.3" y="105">LW_Adr</text>
<text x="121.6" y="102.7">J1</text>
<text x="54.4" y="112.6">R/W</text>
<text x="54.4" y="110.1">CS2</text>
<text x="66.6" y="110.1">CB1</text>
<text x="66.6" y="112.6">CB2</text>
<text x="96.2" y="111.5">D2</text>
<text x="96.6" y="113.8">1N4148</text>
<text x="116.5" y="111.5">D1</text>
<text x="117" y="113.8">1N4148</text>
<text x="30.3" y="118.2">+5V</text>
<text x="54.4" y="115.2">IRQ</text>
<text x="66.4" y="115.2">VCC</text>
<text x="82.4" y="115.6">+5V</text>
<text x="241" y="114.2">P1</text>
<text x="241.4" y="116.5">Conn_02x12</text>
<text x="219.2" y="120.9">GND</text>
<text x="56" y="130.3">D3</text>
<text x="145.6" y="131.1">U3C</text>
<text x="54.1" y="135.4">1N4148</text>
<text x="133" y="136.7">+5V</text>
<text x="143.7" y="133.4">74LS136</text>
<text x="92.9" y="149.9">74LS136</text>
<text x="94.8" y="147.6">U3A</text>
<text x="118.3" y="147.4">74LS136</text>
<text x="120.2" y="145.1">U3D</text>
<text x="143.7" y="149.9">74LS136</text>
<text x="145.6" y="147.6">U3B</text>
<text x="228" y="152.6">GND</text>
<text x="55.7" y="157.9" transform="rotate(-90 55.7 157.9)">+5V</text>
<text x="82.2" y="158.3">+5V</text>
<text x="133" y="158.3">+5V</text>
<text x="60.2" y="165.9">3k3</text>
<text x="61.1" y="163.4">R1</text>
<text x="24.8" y="170.4">GND</text>
<text x="60.2" y="173.5">3k3</text>
<text x="61.1" y="171">R2</text>
</g>
<g font-size="1.4" fill="#840000">
<text x="176.3" y="23.9" transform="rotate(-90 176.3 23.9)">20</text>
<text x="115.3" y="25.2" transform="rotate(-90 115.3 25.2)">20</text>
<text x="115.3" y="35.3" transform="rotate(-90 115.3 35.3)">10</text>
<text x="176.3" y="34.1" transform="rotate(-90 176.3 34.1)">10</text>
<text x="142" y="46.5">T_Rn</text>
<text x="147.8" y="43.2">11</text>
<text x="148.2" y="45.7">1</text>
<text x="147.8" y="50.8">19</text>
<text x="147.8" y="53.3">18</text>
<text x="168.5" y="50.8">2</text>
<text x="168.5" y="53.3">3</text>
<text x="193.7" y="51.5">DIO1</text>
<text x="147.8" y="55.9">17</text>
<text x="147.8" y="58.4">16</text>
<text x="168.5" y="55.9">4</text>
<text x="168.5" y="58.4">5</text>
<text x="193.7" y="54.1">DIO2</text>
<text x="193.7" y="56.6">DIO3</text>
<text x="193.7" y="59.2">DIO4</text>
<text x="147.8" y="61">15</text>
<text x="147.8" y="63.5">14</text>
<text x="168.5" y="61">6</text>
<text x="168.5" y="63.5">7</text>
<text x="193.7" y="61.7">DIO5</text>
<text x="193.7" y="64.2">DIO6</text>
<text x="41.4" y="66.8">ATNn</text>
<text x="42.3" y="69.3">CA2</text>
<text x="147.8" y="66">13</text>
<text x="147.8" y="68.6">12</text>
<text x="168.5" y="66">8</text>
<text x="168.5" y="68.6">9</text>
<text x="193.7" y="66.8">DIO7</text>
<text x="193.7" y="69.3">DIO8</text>
<text x="146.5" y="87.6">11</text>
<text x="229.8" y="85.8">DIO1</text>
<text x="229.8" y="88.4">DIO2</text>
<text x="79.4" y="94.7">NDAC</text>
<text x="140.7" y="90.9">T_Rn</text>
<text x="141.3" y="96">ATN</text>
<text x="146.5" y="95.2">13</text>
<text x="146.9" y="90.2">1</text>
<text x="172.3" y="95.2">8</text>
<text x="193.7" y="96">ATN2</text>
<text x="229.8" y="90.9">DIO3</text>
<text x="229.8" y="93.4">DIO4</text>
<text x="229.9" y="96">EOI2</text>
<text x="79.4" y="97.3">EOI</text>
<text x="79.4" y="99.8">T_Rn</text>
<text x="94.5" y="97.4" transform="rotate(-90 94.5 97.4)">CA2</text>
<text x="114.8" y="97.4" transform="rotate(-90 114.8 97.4)">CA2</text>
<text x="141.8" y="98.5">EOI</text>
<text x="146.5" y="97.8">14</text>
<text x="146.5" y="100.3">12</text>
<text x="172.3" y="97.8">7</text>
<text x="172.3" y="100.3">9</text>
<text x="193.7" y="98.5">EOI2</text>
<text x="193.7" y="101.1">SRQ2</text>
<text x="228.4" y="101.1">NRFD2</text>
<text x="229.4" y="98.5">DAV2</text>
<text x="79.4" y="107.4">ATNn</text>
<text x="79.4" y="104.9">DAV</text>
<text x="146.5" y="107.9">15</text>
<text x="146.5" y="105.4">18</text>
<text x="146.5" y="102.9">19</text>
<text x="172.3" y="107.9">6</text>
<text x="172.3" y="105.4">3</text>
<text x="172.3" y="102.9">2</text>
<text x="193.7" y="103.6">REN2</text>
<text x="228.3" y="103.6">NDAC2</text>
<text x="230" y="106.1">IFC2</text>
<text x="140.2" y="111.2">NDAC</text>
<text x="140.3" y="113.8">NRFD</text>
<text x="141.2" y="108.7">DAV</text>
<text x="146.5" y="110.5">17</text>
<text x="146.5" y="113">16</text>
<text x="172.3" y="110.5">4</text>
<text x="172.3" y="113">5</text>
<text x="193.7" y="108.7">DAV2</text>
<text x="193.7" y="111.2">NDAC2</text>
<text x="193.7" y="113.8">NRFD2</text>
<text x="229.3" y="108.7">SRQ2</text>
<text x="229.4" y="111.2">ATN2</text>
<text x="229.8" y="118.8">DIO6</text>
<text x="229.8" y="116.3">DIO5</text>
<text x="99.7" y="125.2">NRFD</text>
<text x="229.8" y="121.4">DIO7</text>
<text x="229.8" y="123.9">DIO8</text>
<text x="229.4" y="126.5">REN2</text>
<text x="61.6" y="132.8">IFC2</text>
<text x="107.2" y="143.1" transform="rotate(-90 107.2 143.1)">ATNn</text>
<text x="85.4" y="153.1">ATN</text>
</g>
<g font-size="1.4" fill="#008484">
<text x="177" y="29.7" transform="rotate(-90 177 29.7)">VCC</text>
<text x="116.1" y="30.9" transform="rotate(-90 116.1 30.9)">VCC</text>
<text x="152.1" y="43.9">PE</text>
<text x="152.1" y="46.5">TE</text>
<text x="152.1" y="51.6">D1</text>
<text x="163.6" y="51.6">B1</text>
<text x="152.1" y="54.1">D2</text>
<text x="152.1" y="56.6">D3</text>
<text x="152.1" y="59.2">D4</text>
<text x="163.6" y="54.1">B2</text>
<text x="163.6" y="56.6">B3</text>
<text x="163.6" y="59.2">B4</text>
<text x="152.1" y="61.7">D5</text>
<text x="152.1" y="64.3">D6</text>
<text x="163.6" y="61.7">B5</text>
<text x="163.6" y="64.3">B6</text>
<text x="152.1" y="66.8">D7</text>
<text x="152.1" y="69.3">D8</text>
<text x="163.6" y="66.8">B7</text>
<text x="163.6" y="69.3">B8</text>
<text x="150.9" y="88.4">DC</text>
<text x="150.9" y="90.9">TE</text>
<text x="150.9" y="96">ATN</text>
<text x="150.9" y="98.5">EOI</text>
<text x="150.9" y="101.1">SRQ</text>
<text x="165.3" y="101.1">SRQ2</text>
<text x="165.5" y="96">ATN2</text>
<text x="165.9" y="98.5">EOI2</text>
<text x="150.9" y="106.2">IFC</text>
<text x="150.9" y="103.6">REN</text>
<text x="165.4" y="103.6">REN2</text>
<text x="166.1" y="106.2">IFC2</text>
<text x="150.9" y="108.7">DAV</text>
<text x="150.9" y="111.2">NDAC</text>
<text x="150.9" y="113.8">NRFD</text>
<text x="164.3" y="111.2">NDAC2</text>
<text x="164.4" y="113.8">NRFD2</text>
<text x="165.4" y="108.7">DAV2</text>
</g>
</svg>
